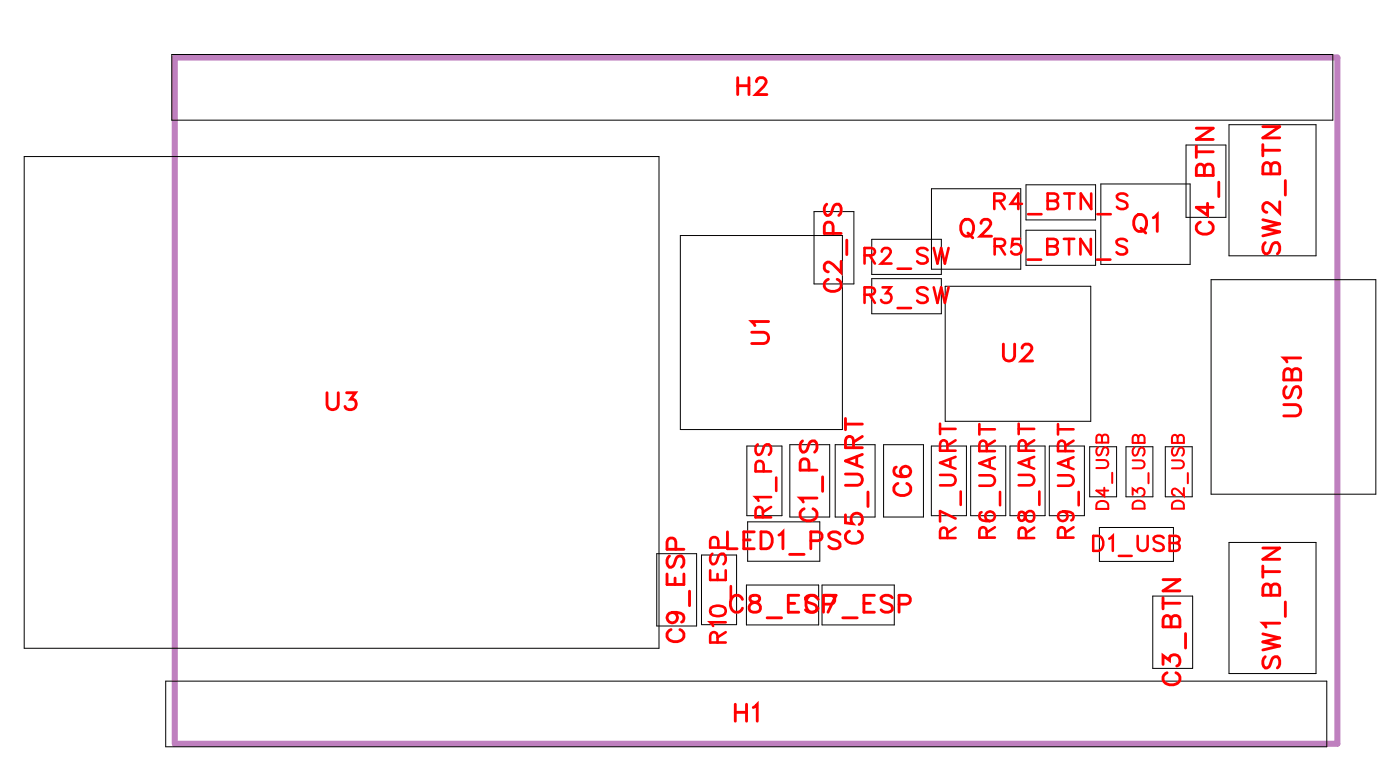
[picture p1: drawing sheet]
<svg xmlns="http://www.w3.org/2000/svg" width="59mm" height="32mm" viewBox="0 0 59 32" stroke-linecap="round" stroke-linejoin="round" font-family="sans-serif">
<path d="M7.3 2.4h48.9v28.8h-48.9z" fill="none" stroke="#bf80bf" stroke-width=".25"/>
<g fill="none" stroke="#000" stroke-width=".04">
<path d="M1 6.6h26.7v20.6h-26.7zM7.2 2.3h48.8v2.7h-48.8zM28.6 9.9h6.8v8.1h-6.8zM31.4 18.7h1.4v2.9h-1.4zM33.2 18.7h1.6v3h-1.6zM34.2 8.9h1.7v3h-1.7zM35.1 18.7h1.6v3h-1.6zM36.6 10h2.9v1.5h-2.9zM36.6 11.7h2.9v1.5h-2.9zM37.1 18.7h1.7v3h-1.7zM39.1 18.7h1.5v2.9h-1.5zM39.1 7.9h3.8v3.4h-3.8z"/>
<path d="M39.7 12h6.1v5.7h-6.1zM40.8 18.7h1.4v2.9h-1.4zM42.4 18.7h1.5v2.9h-1.5zM43.1 7.8h2.9v1.4h-2.9zM43.1 9.7h2.9v1.4h-2.9zM44.1 18.7h1.4v2.9h-1.4zM45.8 18.7h1.1v2.1h-1.1zM46.2 7.7h3.8v3.4h-3.8zM47.3 18.7h1.1v2.1h-1.1zM48.9 18.7h1.2v2.1h-1.2zM49.8 6.1h1.7v3h-1.7zM50.9 11.7h6.9v9h-6.9z"/>
<path d="M51.6 5.2h3.7v5.5h-3.7zM7 28.6h48.7v2.7h-48.7zM27.6 23.2h1.7v3.1h-1.7zM29.5 23.3h1.4v2.9h-1.4zM31.3 24.5h3.1v1.7h-3.1zM31.4 21.9h3v1.6h-3zM34.5 24.5h3.1v1.7h-3.1zM46.2 22.1h3.1v1.5h-3.1zM48.4 25h1.7v3h-1.7zM51.6 22.8h3.7v5.5h-3.7z"/>
</g>
<g fill="none" stroke="#f00" stroke-width=".12">
<path d="M13.7 16.5v.5l.2 .2 .3-.1v-.6M14.6 16.5h.3l-.2 .2a.24 .24 0 0 1 .2 .4 .24 .24 0 0 1-.4 0M31 3.3v.7M31 3.6h.4M31.4 3.3v.7M31.6 13.9h.5l.2 .2-.1 .3h-.6M31.8 3.4l.1-.1h.1l.2 .1-.1 .2-.4 .4h.5M32.3 13.5h-.7l.1 .2M33.7 18.5l-.1 .2 .1 .3 .2-.1 .2-.4h.1l.1 .2-.1 .3M34 19.7l-.1-.4h-.2l-.1 .4h.7M34.7 8.6l-.1 .1 .1 .3h.2l.2-.4h.1l.1 .1-.1 .3M34.8 11.7a.26 .26 0 0 0-.2 .3 .26 .26 0 0 0 .3 .2h.2a.26 .26 0 0 0 .2-.2 .26 .26 0 0 0-.1-.3"/>
<path d="M35 9.8v-.4h-.3l-.1 .4h.7M35.3 11v.4l-.3-.3-.3-.1-.1 .1v.2l.2 .1M35.5 19.9h.5l.2 .2-.1 .2-.6 .1M35.5 17.8h.7M35.5 17.6v.4M35.6 10.1v.6M35.8 18.8v-.4l-.2-.1-.1 .5h.7M36 19.2v.3M36.2 19.1l-.7 .2 .7 .3M36.2 18.3l-.4 .2M37.6 19.6a.35 .35 0 0 0 .2 .5 .35 .35 0 0 0 .4-.3 .22 .22 0 0 0-.2-.2 .22 .22 0 0 0-.2 .2 .22 .22 0 0 0 .2 .2M40.4 9.3l.1-.1a.33 .33 0 0 1 .4 .4 .33 .33 0 0 1-.4 .3l-.2-.3z"/>
<path d="M40.6 9.8l.2 .2M41.2 9.4l.1-.2h.2l.1 .1-.1 .3-.3 .3h.4M42.1 14.4v.5l.2 .2 .3-.1v-.6M42.9 14.6l.2-.2h.1l.1 .2-.1 .2-.3 .3h.5M47.7 9.1v-.1a.33 .33 0 0 1 .5 .4 .33 .33 0 0 1-.5 .3l-.1-.3zM47.9 9.6l.2 .2M48.4 9.1l.2-.1v.7M50.2 6.4h.7M50.2 6.1v.5M50.2 5.4h.7l-.7 .5h.7M50.4 9.3a.26 .26 0 0 0-.2 .3 .26 .26 0 0 0 .3 .2h.2a.26 .26 0 0 0 .2-.2 .26 .26 0 0 0-.1-.3M50.6 7.1l-.1-.2h-.2l-.1 .5h.7v-.3l-.1-.2-.2 .1v.4"/>
<path d="M50.7 8.5v.5l-.5-.3h.7M51.2 7.6v.6M53 6.1v.4M53 9.2l.7 .2-.7 .2 .7 .1-.7 .2M53 6.3h.7M53 5.3h.7l-.7 .5h.7M53.1 10.2l-.1 .1 .1 .4 .2-.1 .2-.4h.1l.1 .1-.1 .4M53.4 7l-.1-.1h-.2l-.1 .4h.7v-.3l-.1-.2-.2 .1v.4M53.7 8.5v.4l-.3-.3-.2-.1-.2 .1v.2l.2 .1M53.9 17h.5l.2 .2-.1 .2h-.6M54 7.6v.6M54 16.2l-.1 .2 .1 .3 .2-.1 .2-.4h.1l.1 .2-.1 .3"/>
<path d="M54.2 15.6v-.1h-.2l-.1 .4h.7v-.3l-.1-.1h-.2l-.1 .4M54.6 15h-.7l.1 .2M28 24.1v.4h.7v-.4M28.1 23.3l-.1 .2 .1 .3 .2-.1 .2-.4h.1l.1 .2-.1 .3M28.2 26.4a.26 .26 0 0 0-.2 .3 .26 .26 0 0 0 .3 .2h.1a.26 .26 0 0 0 .3-.2 .26 .26 0 0 0-.2-.3M28.2 25.7a.22 .22 0 0 1 .2 .3 .22 .22 0 0 1-.3 .1 .22 .22 0 0 1 0-.4h.1a.34 .34 0 0 1 .5 .3l-.1 .1M28.3 24.3v.2M28.4 23l-.1-.4h-.2l-.1 .4h.7M29 24.8v.6M30.5 22.3v.7h.4M30.9 29.5v.8M30.9 29.9h.4"/>
<path d="M31.2 25.1a.26 .26 0 0 0-.3-.1 .26 .26 0 0 0-.2 .2v.2a.26 .26 0 0 0 .2 .3 .26 .26 0 0 0 .3-.2M31.2 22.7h.3M31.3 29.5v.8M31.5 25v.2l.3 .1 .1 .1a.24 .24 0 0 1-.2 .3 .24 .24 0 0 1-.2-.3l.4-.3v-.1zM31.6 29.7l.2-.2v.8M31.7 22.3h-.5v.7h.5M32 22.3h.2a.38 .38 0 0 1 .2 .4 .38 .38 0 0 1-.2 .3h-.2zM32.2 25.9h.6M32.7 22.4l.2-.1v.7M33.1 25.3h.3M33.2 23.3h.6M33.5 25h-.4v.7h.4"/>
<path d="M33.8 21.3a.26 .26 0 0 0-.2 .3 .26 .26 0 0 0 .3 .2h.1a.26 .26 0 0 0 .3-.2 .26 .26 0 0 0-.2-.3M34 22.7h.5v-.3l-.5-.1v.7M34.3 25.1l-.2-.1-.3 .1 .1 .1 .4 .3v.1l-.2 .1-.3-.1M34.3 20.9h-.7l.1 .2M34.4 25.1a.26 .26 0 0 0-.3-.1 .26 .26 0 0 0-.3 .2v.2a.26 .26 0 0 0 .3 .3 .26 .26 0 0 0 .3-.2M34.5 20v.6M34.6 25.3h.4v-.3h-.4v.7M34.6 25h.5l-.3 .7M35.3 22.4l-.2-.1-.3 .1 .1 .2 .4 .2v.1l-.2 .1-.3-.1M35.4 25.9h.6M35.5 21.6v.3l.3 .1a.25 .25 0 0 1 0-.4 .25 .25 0 0 1 .4 0 .25 .25 0 0 1-.1 .4M35.7 22.3a.26 .26 0 0 0-.2 .3 .26 .26 0 0 0 .3 .2h.1a.26 .26 0 0 0 .3-.2 .26 .26 0 0 0-.2-.3"/>
<path d="M36.3 25.3h.2M36.4 20.6v.6M36.7 25h-.4v.7h.4M37.5 25.1l-.2-.1-.3 .1 .1 .1 .4 .3v.1l-.2 .1-.3-.1M37.7 20.3a.26 .26 0 0 0-.2 .3 .26 .26 0 0 0 .3 .2h.2a.26 .26 0 0 0 .2-.2 .26 .26 0 0 0-.1-.3M37.8 25.3h.4v-.3h-.4v.7M48.8 27.9v-.4l.3 .2a.24 .24 0 0 1 .4-.2 .24 .24 0 0 1-.1 .4M48.8 25.3h.7M48.8 25.1v.4M48.8 24.3h.7l-.7 .5h.7M49 28.2a.26 .26 0 0 0-.2 .3 .26 .26 0 0 0 .3 .2h.2a.26 .26 0 0 0 .2-.2 .26 .26 0 0 0-.1-.3M49.2 26l-.1-.1h-.2l-.1 .4h.7v-.3l-.1-.2-.2 .1v.4"/>
<path d="M49.8 26.6v.6M53 26.6l.7 .2-.7 .1 .7 .2-.7 .2M53 24h.7M53 23.7v.5M53 23h.7l-.7 .5h.7M53.1 27.6l-.1 .1 .1 .3h.2l.2-.4h.1l.1 .1-.1 .3M53.4 24.7l-.1-.2h-.2l-.1 .5h.7v-.3l-.1-.2-.2 .1v.4M53.7 26.1h-.7l.2 .2M54 25.3v.6"/>
</g>
<g fill="none" stroke="#f00" stroke-width=".11">
<path d="M31.8 18.6l-.1 .2 .1 .3 .2-.1 .2-.4h.1l.1 .2-.1 .3M32.1 19.8l-.1-.4h-.2l-.1 .4h.7M36.3 10.7h.4v-.2l-.4-.1v.7M36.3 12.4l.4-.1v-.2h-.4v.6M36.5 10.7l.2 .4M36.5 12.4l.2 .3M37 10.6l.2-.2 .2 .1-.4 .6h.4M37.1 12.1h.3l-.2 .2a.22 .22 0 0 1 .2 .4 .22 .22 0 0 1-.4-.1M37.7 11.3h.6M37.7 12.9h.6M38.9 10.5l-.1-.1-.3 .1 .1 .2 .3 .2v.1l-.1 .1-.3-.1M38.9 12.1h-.1h-.3l.1 .2 .3 .1v.2l-.1 .1-.3-.1"/>
<path d="M39.2 10.4l.2 .7 .1-.7 .2 .7 .1-.7M39.2 12.1l.2 .6 .1-.6 .2 .6 .1-.6M39.5 19.9h.4l.2 .2-.1 .2-.5 .1M39.5 18h.6M39.5 17.8v.4M39.8 18.9v-.4h-.2l-.1 .1v.3h.6M39.9 19.3v.3M40.1 19.2l-.6 .2 .6 .3M40.1 18.5l-.3 .2M41.1 19.9h.5l.2 .2-.1 .2-.6 .1M41.1 18h.7M41.1 17.8v.4"/>
<path d="M41.4 18.9v-.3l-.2-.1-.1 .1v.3h.7M41.6 19.3v.3M41.8 8.4h.3l.1-.2-.4-.1v.7M41.8 10.3h.3l.1-.2-.4-.1v.7M41.8 19.2l-.7 .2 .7 .3M41.8 18.5l-.4 .2M42 8.4l.2 .4M42 10.3l.2 .4M42.8 19.9h.4l.2 .2-.1 .2-.5 .1M42.8 18h.6M42.8 17.8v.4M42.8 10h-.3v.3a.23 .23 0 0 1 .3 0 .23 .23 0 0 1 0 .3 .23 .23 0 0 1-.3 0"/>
<path d="M42.9 8.6h-.5l.4-.5v.7M43.1 18.9v-.4h-.2l-.1 .1v.3h.6M43.2 10.9h.5M43.2 9h.5M43.2 19.3v.3M43.4 19.2l-.6 .2 .6 .3M43.4 18.5l-.3 .2M44 10.3l.4 .1v.2l-.1 .1h-.3v-.7l.4 .1v.1l-.1 .1M44 8.4l.4 .1v.1l-.1 .2h-.3v-.7l.4 .1v.1l-.1 .1M44.4 19.9h.5l.2 .2-.1 .2-.6 .1M44.4 18h.7M44.4 17.8v.4"/>
<path d="M44.7 10h.4M44.7 8.1h.4M44.7 18.9v-.3l-.1-.1-.2 .1v.3h.7M44.9 19.3v.3M44.9 10v.7M44.9 8.1v.7M45.1 19.2l-.7 .2 .7 .3M45.1 18.5l-.4 .2M45.8 10v.7l-.4-.7v.7M45.8 8.1v.7l-.4-.7v.7M46.1 10.9h.5M46.1 9h.5"/>
<path d="M47.3 10.1l-.1-.1-.3 .1v.2l.4 .2v.1l-.1 .1-.3-.1M47.3 8.2l-.1-.1-.3 .1 .1 .2 .3 .2v.1l-.1 .1-.3-.1M29.8 23.9v.4h.7v-.4M29.9 25.5a.32 .32 0 0 1 .4-.1 .32 .32 0 0 1 .1 .4 .32 .32 0 0 1-.4 .1 .32 .32 0 0 1-.1-.4zM29.9 23.2l-.1 .2 .1 .3 .2-.1 .2-.4h.1l.1 .2-.1 .3M30.1 27v-.4h-.2l-.1 .4h.7M30.1 24.1v.2M30.2 23l-.1-.4h-.2l-.1 .4h.7M30.5 26.1h-.7l.1 .2M30.5 26.5l-.4 .2M30.7 24.6v.6M32 21.7v-.4h-.2l-.1 .4h.7"/>
<path d="M32.4 20.9h-.7l.2 .1M32.4 21.3l-.4 .2M32.6 20v.6M39.8 22.6v-.4h-.3v.4h.6M40.1 22.1l-.3 .3M40.1 21.8l-.6-.4v.5M40.3 20.6v.6M41.2 21.5a.32 .32 0 0 0 .2 .4 .32 .32 0 0 0 .4-.2 .2 .2 0 0 0-.2-.2 .2 .2 0 0 0-.2 .1 .2 .2 0 0 0 .2 .3M41.4 22.6v-.4h-.2l-.1 .4h.7M41.8 22.1l-.4 .2M42 20.6v.6M42.8 21.5v.3h.1l.3-.4a.22 .22 0 0 1 .2 .3 .22 .22 0 0 1-.2 .2l-.1-.1-.1-.3z"/>
<path d="M43.1 22.6v-.4h-.3v.4h.6M43.4 22.1l-.3 .3M43.6 20.6v.6M44.6 21.5a.2 .2 0 0 1 .2 .2 .2 .2 0 0 1-.3 .1 .2 .2 0 0 1 0-.3h.1a.31 .31 0 0 1 .5 .2l-.1 .1M44.7 22.6v-.4h-.2l-.1 .4h.7M45.1 22.1l-.4 .2M45.3 20.6v.6M45.9 22.5h.2a.34 .34 0 0 1 .2 .3 .34 .34 0 0 1-.2 .3h-.2zM46.6 22.6l.1-.1v.6M47 23.3h.5M47.8 22.5v.4l.2 .2 .2-.1v-.5M48.9 22.6l-.2-.1-.3 .1 .1 .1 .4 .2-.2 .2-.3-.1"/>
<path d="M49.1 22.8h.4v.2l-.1 .1h-.3v-.6h.4v.2l-.1 .1"/>
</g>
<g fill="none" stroke="#f00" stroke-width=".08">
<path d="M46 19.3h.4l.1 .1v.2h-.5M46.1 18.8l-.1 .1 .1 .2 .3-.3 .1 .1v.2M46.3 18.4l-.1-.2-.1 .1-.1 .3h.5l-.1-.4-.1 .1v.3M46.7 19.8v.5M47.6 19.3h.3l.2 .2-.1 .1h-.4M47.6 18.8v.1v.2l.3-.3 .2 .1-.1 .2M47.8 18.4l-.1-.2-.1 .1v.3h.5l-.1-.4-.2 .1v.3M48.2 19.8v.5M49.2 19.3h.4l.1 .2-.1 .1h-.4M49.3 18.8l-.1 .1 .1 .2 .3-.3 .1 .1-.1 .2M49.4 18.4v-.2l-.1 .1-.1 .3h.5l-.1-.4-.1 .1-.1 .3M49.9 19.8v.5"/>
<path d="M46.1 21.1a.28 .28 0 0 1 .4 .1v.2h-.5zM46.4 20.5v.3l-.4-.2h.5M47.6 20.8v-.3l.2 .1a.17 .17 0 0 1 .2-.1 .17 .17 0 0 1 0 .3M47.6 21.1a.28 .28 0 0 1 .5 .1v.1h-.5zM49.2 21.1a.28 .28 0 0 1 .5 .1v.1h-.5zM49.7 20.5v.3l-.3-.3-.2 .1 .1 .2"/>
</g>
<g font-size="1.2" fill="#fff">
<text x="30.9" y="4.3">H2</text>
<text x="40.3" y="10.2">Q2</text>
<text x="47.5" y="10">Q1</text>
<text x="51.2" y="9.9" transform="rotate(-90 51.2 9.9)">C4_BTN</text>
<text x="54" y="10.7" transform="rotate(-90 54 10.7)">SW2_BTN</text>
<text x="13.7" y="17.5">U3</text>
<text x="32.6" y="14.5" transform="rotate(-90 32.6 14.5)">U1</text>
<text x="35.6" y="12.3" transform="rotate(-90 35.6 12.3)">C2_PS</text>
<text x="42.1" y="15.4">U2</text>
<text x="54.9" y="17.5" transform="rotate(-90 54.9 17.5)">USB1</text>
<text x="30.5" y="23.3">LED1_PS</text>
<text x="34.6" y="21.9" transform="rotate(-90 34.6 21.9)">C1_PS</text>
<text x="36.5" y="22.9" transform="rotate(-90 36.5 22.9)">C5_UART</text>
<text x="38.5" y="20.8" transform="rotate(-90 38.5 20.8)">C6</text>
<text x="29" y="27" transform="rotate(-90 29 27)">C9_ESP</text>
<text x="30.6" y="26">C8_ESP</text>
<text x="33.8" y="26">C7_ESP</text>
<text x="49.8" y="28.8" transform="rotate(-90 49.8 28.8)">C3_BTN</text>
<text x="54" y="28.1" transform="rotate(-90 54 28.1)">SW1_BTN</text>
<text x="30.8" y="30.6">H1</text>
</g>
<g font-size="1.1" fill="#fff">
<text x="36.2" y="11.3">R2_SW</text>
<text x="41.7" y="9">R4_BTN_S</text>
<text x="41.7" y="10.9">R5_BTN_S</text>
<text x="36.2" y="13">R3_SW</text>
<text x="32.6" y="21.8" transform="rotate(-90 32.6 21.8)">R1_PS</text>
<text x="40.4" y="22.6" transform="rotate(-90 40.4 22.6)">R7_UART</text>
<text x="42" y="22.6" transform="rotate(-90 42 22.6)">R6_UART</text>
<text x="43.7" y="22.6" transform="rotate(-90 43.7 22.6)">R8_UART</text>
<text x="45.3" y="22.6" transform="rotate(-90 45.3 22.6)">R9_UART</text>
<text x="45.9" y="23.4">D1_USB</text>
<text x="30.7" y="27" transform="rotate(-90 30.7 27)">R10_ESP</text>
</g>
<g font-size=".8" fill="#fff">
<text x="46.7" y="21.4" transform="rotate(-90 46.7 21.4)">D4_USB</text>
<text x="48.3" y="21.4" transform="rotate(-90 48.3 21.4)">D3_USB</text>
<text x="49.9" y="21.4" transform="rotate(-90 49.9 21.4)">D2_USB</text>
</g>
</svg>
